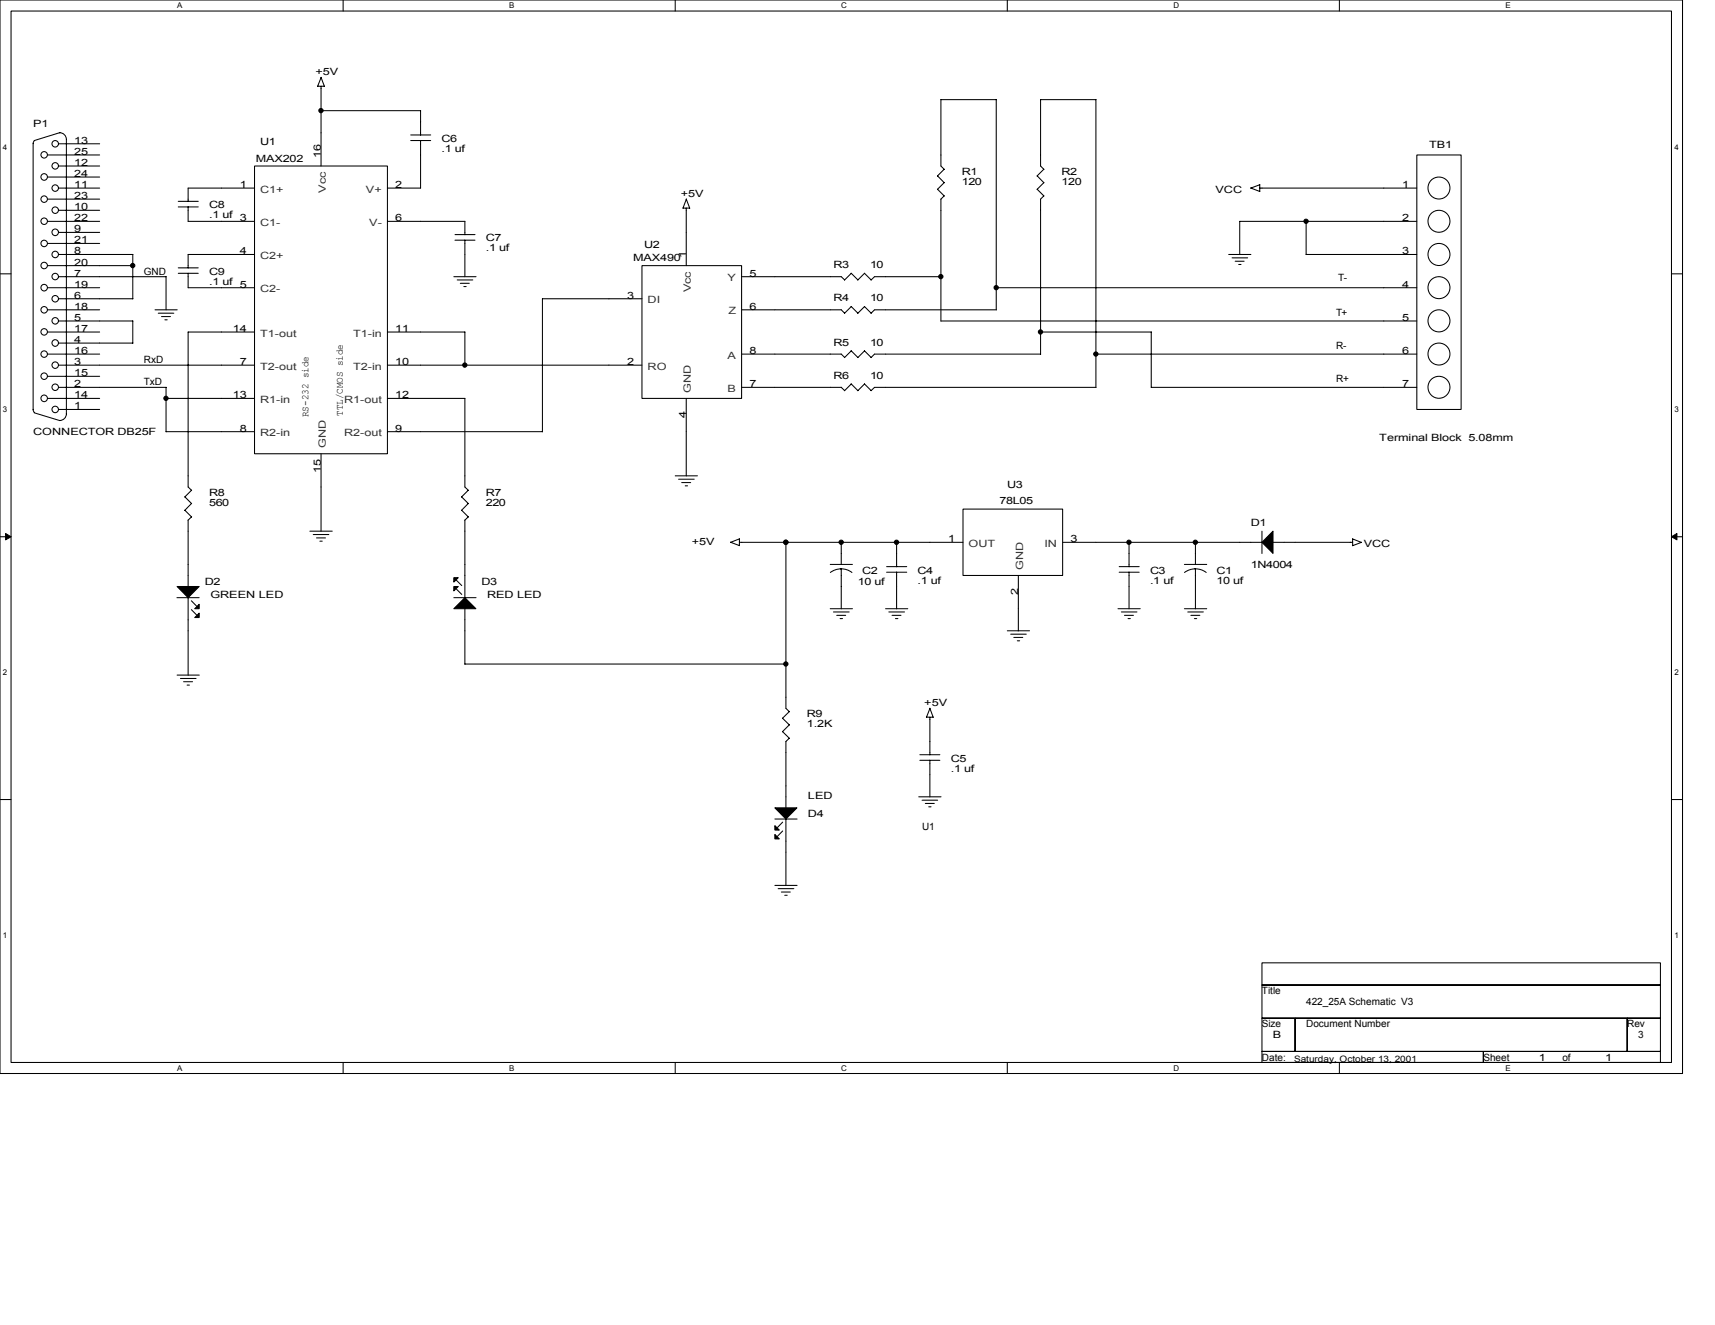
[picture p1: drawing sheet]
<svg xmlns="http://www.w3.org/2000/svg" width="279mm" height="216mm" viewBox="0 0 279 216" stroke-linecap="round" stroke-linejoin="round" font-family="sans-serif">
<path d="M0 0h274.1v174.9h-274.1zM1.8 1.8h270.5v171.3h-270.5z" fill="none" stroke="#000" stroke-width=".17"/>
<g fill="#fff">
<path d="M28.9 .2h.8v1.4h-.8z"/>
<path d="M28.9 173.3h.8v1.5h-.8z"/>
</g>
<path d="M55.9 0v1.8M55.9 173.1v1.8" fill="none" stroke="#000" stroke-width=".17"/>
<g fill="#fff">
<path d="M83 .2h.8v1.4h-.8z"/>
<path d="M83 173.3h.8v1.5h-.8z"/>
</g>
<path d="M110 0v1.8M110 173.1v1.8" fill="none" stroke="#000" stroke-width=".17"/>
<g fill="#fff">
<path d="M137.1 .2h.9v1.4h-.9z"/>
<path d="M137.1 173.3h.9v1.5h-.9z"/>
</g>
<path d="M164.1 0v1.8M164.1 173.1v1.8" fill="none" stroke="#000" stroke-width=".17"/>
<g fill="#fff">
<path d="M191.2 .2h.9v1.4h-.9z"/>
<path d="M191.2 173.3h.9v1.5h-.9z"/>
</g>
<path d="M218.2 0v1.8M218.2 173.1v1.8" fill="none" stroke="#000" stroke-width=".17"/>
<g fill="#fff">
<path d="M245.3 .2h.8v1.4h-.8z"/>
<path d="M245.3 173.3h.8v1.5h-.8z"/>
<path d="M.5 23.2h.7v1.4h-.7z"/>
<path d="M272.8 23.2h.7v1.4h-.7z"/>
<path d="M.5 66h.7v1.5h-.7z"/>
<path d="M272.8 66h.7v1.5h-.7z"/>
</g>
<path d="M0 44.6h1.8M272.3 44.6h1.8" fill="none" stroke="#000" stroke-width=".17"/>
<g fill="#fff">
<path d="M.5 108.9h.7v1.4h-.7z"/>
<path d="M272.8 108.9h.7v1.4h-.7z"/>
</g>
<path d="M0 87.5h1.8M272.3 87.5h1.8" fill="none" stroke="#000" stroke-width=".17"/>
<path d="M.9 86.9l.9 .6-.9 .5zM272.3 87.5l.9-.6v1.1z" fill="#000" stroke="#000" stroke-width=".16"/>
<g fill="#fff">
<path d="M.5 151.7h.7v1.4h-.7z"/>
<path d="M272.8 151.7h.7v1.4h-.7z"/>
</g>
<g fill="none" stroke="#000" stroke-width=".17">
<path d="M51.7 14.1h1.1M52.3 12.6l.6 1.5M52.3 14.1v13M52.3 18h16.2M52.3 12.6l-.5 1.5M68.5 18v4M162.3 16.2v34.3M162.3 16.2h-9v10.9l.5 .5M5.6 22.9l-.2 .5v43.3l.2 .5M7.7 36.1h8.5M7.7 25.3h8.5M7.7 28.9h8.5"/>
<path d="M7.7 32.4h8.5M7.7 39.7h8.5M9.5 30.6h6.7M9.5 23.4h6.7M9.5 27.1h6.7M9.5 34.3h6.7M9.5 37.9h6.7M9.7 21.6a1.08 1.08 0 0 1 1.1 1.1M9.8 21.6l-4.2 1.3M10.8 22.7v44.8M29 33.7h3.3M29 32.8h3.3"/>
<path d="M30.6 33.7v2.4h10.9M41.5 27.1h21.6v46.8h-21.6zM41.5 30.6h-10.9v2.2M63.1 36.1h12.7M66.9 22.9h3.3M66.9 22h3.3M68.5 22.9v7.7h-5.4M74.1 39.1h3.3M74.1 38.2h3.3M75.7 36.1v2.1M75.7 39.1v6M111.8 33.9v9.4"/>
<path d="M111.8 32.4l-.5 1.5h1.1l-.6-1.5M152.7 30.8l1.1 1.1-.5 .6M153.3 32.4v19.9M153.8 27.6l-1.1 1.1 1.1 1.1-1.1 1.1M169 28.7l1.1 1.1M169 30.8l1.1 1.1M170.1 27.6l-1.1 1.1M170.1 29.8l-1.1 1.1M170.1 31.9l-.6 .6v25.2M170.1 27.6l-.6-.5v-10.9h9l.1 46.9h-36.1l-.6 .6M203.8 30.6l1.4 .6M205.2 30.1v1.1"/>
<path d="M205.2 30.6h25.6M205.3 30.1l-1.5 .5M212.8 36.1v5.4M230.8 25.3h7.2v41.4h-7.2zM230.8 36.1h-28.8v5.4M7.7 50.5h8.5M7.7 57.7h8.5M7.7 46.9h8.5M7.7 43.3h14M7.7 54.1h8.5M9.5 45.1h17.6M9.5 41.5h12.2"/>
<path d="M9.5 48.7h12.2M9.5 59.5h32M9.5 52.3h12.2M9.5 55.9h12.2M21.6 41.5v7.2M21.6 52.3v3.6M25.3 50.5h3.6M25.8 51h2.5M26.3 51.6h1.5M26.9 52.1h.3M27.1 45.1v5.4M29 44.5h3.3"/>
<path d="M29 43.6h3.3M30.6 44.5v2.4h10.9M41.5 41.5h-10.9v2.2M41.5 54.1h-10.9v25.3l.6 .5M63.1 59.5h41.5M63.1 54.1h12.7M73.9 45.1h3.7M74.5 45.6h2.5M75 46.2h1.5M75.6 46.7h.3M75.7 54.1v5.4M104.6 48.7h-16.2v21.7l-25.3-.1"/>
<path d="M104.6 43.3h16.2v21.6h-16.2zM120.8 45.1h16.3M120.8 50.5h16.3l.5 .5M120.8 57.7h16.3M137 57.7l.6 .6M137 45.1l.6 .5M138.7 57.1l1.1 1.2M138.7 57.2l-1.1 1.1M139.8 51l-1.1-1.1-1.1 1.2M139.8 45.6l-1.1-1.1-1.1 1.1M140.8 57.1l1.1 1.2M140.8 57.2l-1.1 1.1"/>
<path d="M141.9 51l-1.1-1.1-1.1 1.2M141.9 45.6l-1.1-1.1-1.1 1.1M153.3 52.3h77.5M153.3 45.1h-10.8l-.6 .5M162.3 46.9h68.5M162.3 50.5h-19.8l-.6 .6M169.5 54.1h18.1M169.5 57.7h-27l-.6 .6M178.5 57.7h52.3M187.6 54.1v9h43.2M200.2 41.5h3.6M200.7 42h2.6"/>
<path d="M201.2 42.6h1.5M201.8 43.1h.4M212.8 41.5h18M5.6 67.3l4.2 1.2M7.7 61.3h8.5M7.7 64.9h8.5M9.5 63.1h17.6M9.5 66.7h6.7M10.8 67.4a1.08 1.08 0 0 1-1.1 1.1M27.1 64.9h14.4M27.1 63.1v7.2h14.4M31.2 79.9l-1.1 1.1"/>
<path d="M52.3 73.9v12.7M63.1 64.9h12.7M75.7 64.9v14.5l.6 .5M76.3 79.9l-1.1 1.1 1.1 1.1M110 77.5h3.6M110.6 78.1h2.5M111.1 78.6h1.4M111.6 79.2h.4M111.8 64.9v12.7M120.8 63.1h16.3M137 63.1l.6 .5M139.8 63.6l-1.1-1.1-1.1 1.2"/>
<path d="M141.9 63.6l-1.1-1.1-1.1 1.2M28.8 97.4h3.6M30.1 81l1.1 1.1M30.1 83.1l1.1 1.1M30.6 84.8v10.8M30.6 97.4v12.6M31.2 97.9l.9 .9M31.2 99.3l.9 1M31.2 82l-1.1 1.2M31.2 84.2l-.6 .6M50.5 86.6h3.6M51 87.1h2.6"/>
<path d="M51.6 87.7h1.4M52.1 88.2h.4M73.9 97.4h3.7M74.3 95.9l.9 1M74.3 94.5l.9 .9M75.2 83.1l1.1 1.1M75.7 99.2v9h52.4M76.3 84.2l-.6 .6v12.6M76.3 82l-1.1 1.2M119 88.3l1.5 .6v-1.1l-1.5 .6M120.5 88.4h36.4M128 88.4v27l.6 .6"/>
<path d="M135.3 99.2h3.6M135.3 92h3.6M135.3 93.3l1-.5 .7-.1 1.1 .2 .7 .4M135.8 99.7h2.5M137.1 88.4v3.6M137.1 92.7v6.5M144.3 99.2h3.6M144.4 93.2h3.3M144.4 92.3h3.3M144.8 99.7h2.6M146.1 88.4v4M146.1 93.2v6"/>
<path d="M156.9 83h16.2v10.8h-16.2zM165.9 93.8v9M173.1 88.4h32.5M182.1 99.2h3.7M182.3 93.2h3.3M182.3 92.3h3.3M182.7 99.7h2.5M183.9 88.4v4M183.9 93.2v6M193 99.2h3.6M193 92h3.6M193 93.3l1-.5 .7-.1 1.2 .2 .6 .4"/>
<path d="M193.5 99.7h2.5M194.8 88.4v3.6M194.8 92.7v6.5M205.6 86.6v3.6M207.4 88.4h13M220.4 88.9v-1.1l1.4 .6-1.5 .5M28.9 110h3.6M29.4 110.6h2.5M29.9 111.1h1.5M30.5 111.6h.4M127.5 117l1.1 1.1M128.6 116l-1.1 1.1"/>
<path d="M128.6 118.1l-1.1 1.1 1.1 1.1M136.3 100.3h1.5M136.9 100.8h.4M145.3 100.3h1.5M145.9 100.8h.4M150.9 116.9h1.1M151.5 115.4l.5 1.5M151.5 116.9v6.1M151.5 115.4l-.6 1.5M164.1 102.8h3.6M164.7 103.3h2.5M165.2 103.9h1.4"/>
<path d="M165.7 104.4h.4M183.2 100.3h1.5M183.8 100.8h.3M194 100.3h1.5M194.6 100.8h.4M0 130.3h1.8M126.2 133.5h3.7M127.5 134l-.9 .9M127.5 135.4l-.9 .9M128 120.8v10.9M128 133.5v10.8M128.6 120.3l-.6 .5"/>
<path d="M149.7 129.8h3.6M149.9 123.9h3.2M149.9 123h3.2M150.2 130.4h2.6M150.7 130.9h1.5M151.3 131.5h.4M151.5 123.9v6M272.3 130.3h1.8M126.2 144.3h3.7M126.8 144.8h2.5M127.3 145.4h1.5M127.8 145.9h.4"/>
<path d="M205.6 156.9h64.9v3.6h-64.9zM205.6 160.5h64.9v5.4h-64.9zM205.6 165.9h5.4v5.4h-5.4zM205.6 171.3h36.1v1.8h-36.1zM211 165.9h54.1v5.4h-54.1zM241.7 171.3h28.8v1.8h-28.8zM265.1 165.9h5.4v5.4h-5.4z"/>
<circle cx="7.2" cy="28.8" r=".53"/>
<circle cx="7.2" cy="25.2" r=".53"/>
<circle cx="7.2" cy="36" r=".53"/>
<circle cx="7.2" cy="39.7" r=".53"/>
<circle cx="7.2" cy="32.4" r=".53"/>
<circle cx="9" cy="37.9" r=".53"/>
<circle cx="9" cy="30.6" r=".53"/>
<circle cx="9" cy="34.2" r=".53"/>
<circle cx="9" cy="27" r=".53"/>
<circle cx="9" cy="23.4" r=".53"/>
<circle cx="234.4" cy="30.6" r="1.79"/>
<circle cx="234.4" cy="36.1" r="1.79"/>
<circle cx="7.2" cy="46.9" r=".53"/>
<circle cx="7.2" cy="50.5" r=".53"/>
<circle cx="7.2" cy="54.1" r=".53"/>
<circle cx="7.2" cy="57.7" r=".53"/>
<circle cx="7.2" cy="43.3" r=".53"/>
<circle cx="9" cy="55.9" r=".53"/>
<circle cx="9" cy="45.1" r=".53"/>
<circle cx="9" cy="41.5" r=".53"/>
<circle cx="9" cy="59.5" r=".53"/>
<circle cx="9" cy="52.3" r=".53"/>
<circle cx="9" cy="48.7" r=".53"/>
<circle cx="234.4" cy="52.3" r="1.8"/>
<circle cx="234.4" cy="41.5" r="1.8"/>
<circle cx="234.4" cy="57.7" r="1.79"/>
<circle cx="234.4" cy="46.9" r="1.79"/>
<circle cx="7.2" cy="64.9" r=".53"/>
<circle cx="7.2" cy="61.3" r=".53"/>
<circle cx="9" cy="63.1" r=".53"/>
<circle cx="9" cy="66.7" r=".53"/>
<circle cx="234.4" cy="63.1" r="1.79"/>
</g>
<g fill="#000" stroke="#000" stroke-width=".17">
<path d="M28.9 95.6h3.5l-1.8 1.8z" fill-rule="evenodd"/>
<path d="M32.4 98.5v.7h-.7z" fill-rule="evenodd"/>
<path d="M75.7 97.4l1.8 1.8h-3.6z" fill-rule="evenodd"/>
<path d="M73.9 95.6h.8l-.8 .7z" fill-rule="evenodd"/>
<path d="M73.9 94.1h.8l-.8 .7z" fill-rule="evenodd"/>
<path d="M207.4 86.6v3.6l-1.8-1.8z" fill-rule="evenodd"/>
<path d="M31.7 100.6l.7-.7v.7z" fill-rule="evenodd"/>
<path d="M126.2 131.6h3.6l-1.8 1.9z" fill-rule="evenodd"/>
<path d="M126.2 134.5l.8 .8h-.8z" fill-rule="evenodd"/>
<path d="M126.2 136l.8 .7h-.8z" fill-rule="evenodd"/>
<circle cx="52.3" cy="18" r=".35"/>
<circle cx="212.8" cy="36.1" r=".35"/>
<circle cx="21.6" cy="43.3" r=".35"/>
<circle cx="75.7" cy="59.5" r=".35"/>
<circle cx="153.3" cy="45.1" r=".35"/>
<circle cx="162.3" cy="46.9" r=".35"/>
<circle cx="169.5" cy="54.1" r=".35"/>
<circle cx="178.5" cy="57.7" r=".35"/>
<circle cx="27" cy="64.9" r=".35"/>
<circle cx="128" cy="88.4" r=".35"/>
<circle cx="137" cy="88.4" r=".35"/>
<circle cx="146.1" cy="88.4" r=".35"/>
<circle cx="183.9" cy="88.4" r=".35"/>
<circle cx="194.7" cy="88.4" r=".35"/>
<circle cx="128" cy="108.2" r=".35"/>
</g>
<g font-size="1.6">
<text x="51.4" y="12.3">+5V</text>
<text x="5.4" y="20.8">P1</text>
<text x="12.1" y="23.4">13</text>
<text x="42.4" y="23.7">U1</text>
<text x="71.9" y="23.1">C6</text>
<text x="12.1" y="25.2">25</text>
<text x="12.1" y="27">12</text>
<text x="12.1" y="28.8">24</text>
<text x="41.7" y="26.4">MAX202</text>
<text x="52.3" y="25.8" transform="rotate(-90 52.3 25.8)">16</text>
<text x="71.9" y="24.7">.1 uf</text>
<text x="156.7" y="28.5">R1</text>
<text x="172.9" y="28.5">R2</text>
<text x="232.8" y="24.2">TB1</text>
<text x="12.1" y="30.6">11</text>
<text x="12.1" y="32.4">23</text>
<text x="12.1" y="34.2">10</text>
<text x="34.1" y="33.9">C8</text>
<text x="34.1" y="35.6">.1 uf</text>
<text x="39.1" y="30.6">1</text>
<text x="64.4" y="30.6">2</text>
<text x="110.9" y="32.1">+5V</text>
<text x="156.7" y="30.1">120</text>
<text x="172.9" y="30.1">120</text>
<text x="198" y="31.4">VCC</text>
<text x="228.4" y="30.6">1</text>
<text x="12.1" y="36">22</text>
<text x="12.1" y="37.8">9</text>
<text x="12.1" y="39.6">21</text>
<text x="12.1" y="41.4">8</text>
<text x="39.1" y="36">3</text>
<text x="39.1" y="41.4">4</text>
<text x="64.4" y="36">6</text>
<text x="79.2" y="39.3">C7</text>
<text x="79.2" y="41">.1 uf</text>
<text x="104.9" y="40.4">U2</text>
<text x="228.4" y="36">2</text>
<text x="228.4" y="41.4">3</text>
<text x="12.1" y="43.3">20</text>
<text x="12.1" y="45.1">7</text>
<text x="12.1" y="46.9">19</text>
<text x="23.4" y="44.8">GND</text>
<text x="34.1" y="44.8">C9</text>
<text x="34.1" y="46.4">.1 uf</text>
<text x="39.1" y="46.9">5</text>
<text x="103.1" y="42.6">MAX490</text>
<text x="111.8" y="42" transform="rotate(-90 111.8 42)">1</text>
<text x="122.1" y="45.1">5</text>
<text x="135.8" y="43.7">R3</text>
<text x="141.8" y="43.7">10</text>
<text x="218" y="45.8">T-</text>
<text x="228.4" y="46.9">4</text>
<text x="12.1" y="48.7">6</text>
<text x="12.1" y="50.5">18</text>
<text x="12.1" y="52.3">5</text>
<text x="102.2" y="48.7">3</text>
<text x="122.1" y="50.5">6</text>
<text x="135.8" y="49.1">R4</text>
<text x="141.8" y="49.1">10</text>
<text x="217.7" y="51.4">T+</text>
<text x="228.4" y="52.3">5</text>
<text x="12.1" y="54.1">17</text>
<text x="12.1" y="55.9">4</text>
<text x="12.1" y="57.7">16</text>
<text x="12.1" y="59.5">3</text>
<text x="23.4" y="59.2">RxD</text>
<text x="37.9" y="54.1">14</text>
<text x="39.1" y="59.5">7</text>
<text x="64.4" y="54.1">11</text>
<text x="64.4" y="59.5">10</text>
<text x="102.2" y="59.5">2</text>
<text x="122.1" y="57.7">8</text>
<text x="135.8" y="56.3">R5</text>
<text x="141.8" y="56.3">10</text>
<text x="217.7" y="56.8">R-</text>
<text x="228.4" y="57.7">6</text>
<text x="12.1" y="61.3">15</text>
<text x="12.1" y="63.1">2</text>
<text x="12.1" y="64.9">14</text>
<text x="23.4" y="62.8">TxD</text>
<text x="37.9" y="64.9">13</text>
<text x="64.4" y="64.9">12</text>
<text x="122.1" y="63.1">7</text>
<text x="135.8" y="61.7">R6</text>
<text x="141.8" y="61.7">10</text>
<text x="217.7" y="62.3">R+</text>
<text x="228.4" y="63.1">7</text>
<text x="5.4" y="70.9">CONNECTOR DB25F</text>
<text x="12.1" y="66.7">1</text>
<text x="39.1" y="70.3">8</text>
<text x="50.3" y="68" transform="rotate(-90 50.3 68)">RS-232 side</text>
<text x="55.9" y="67.8" transform="rotate(-90 55.9 67.8)">TTL/CMOS side</text>
<text x="64.4" y="70.3">9</text>
<text x="111.8" y="68.1" transform="rotate(-90 111.8 68.1)">4</text>
<text x="224.7" y="71.8">Terminal Block 5.08mm</text>
<text x="52.3" y="77.1" transform="rotate(-90 52.3 77.1)">15</text>
<text x="34.1" y="80.8">R8</text>
<text x="34.1" y="82.4">560</text>
<text x="79.2" y="80.8">R7</text>
<text x="79.2" y="82.4">220</text>
<text x="162.8" y="82.1">78L05</text>
<text x="164.1" y="79.6">U3</text>
<text x="112.7" y="88.8">+5V</text>
<text x="154.5" y="88.3">1</text>
<text x="174.4" y="88.3">3</text>
<text x="203.8" y="85.7">D1</text>
<text x="222.2" y="89.1">VCC</text>
<text x="33.4" y="95.2">D2</text>
<text x="78.4" y="95.2">D3</text>
<text x="139.8" y="95.2">10 uf</text>
<text x="140.5" y="93.5">C2</text>
<text x="149.5" y="93.5">C4</text>
<text x="149.5" y="95.1">.1 uf</text>
<text x="187.4" y="93.5">C3</text>
<text x="187.4" y="95.1">.1 uf</text>
<text x="198.2" y="93.5">C1</text>
<text x="198.2" y="95.1">10 uf</text>
<text x="203.8" y="92.5">1N4004</text>
<text x="34.3" y="97.4">GREEN LED</text>
<text x="79.4" y="97.4">RED LED</text>
<text x="165.9" y="96.9" transform="rotate(-90 165.9 96.9)">2</text>
<text x="131.5" y="116.9">R9</text>
<text x="131.5" y="118.5">1.2K</text>
<text x="150.6" y="115.1">+5V</text>
<text x="154.9" y="124.1">C5</text>
<text x="154.9" y="125.7">.1 uf</text>
<text x="131.6" y="130.2">LED</text>
<text x="131.6" y="133.1">D4</text>
<text x="150.2" y="135.3">U1</text>
<text x="205.6" y="162">Title</text>
<text x="205.6" y="167.4">Size</text>
<text x="212.8" y="163.8">422_25A Schematic V3</text>
<text x="212.8" y="167.4">Document Number</text>
<text x="265.1" y="167.4">Rev</text>
<text x="205.6" y="172.8">Date:</text>
<text x="207.4" y="169.2">B</text>
<text x="241.7" y="172.8">Sheet</text>
<text x="250.7" y="172.8">1</text>
<text x="254.5" y="172.8">of</text>
<text x="261.5" y="172.8">1</text>
<text x="266.9" y="169.2">3</text>
</g>
<g font-size="1.6" fill="#333">
<text x="42.4" y="31.4">C1+</text>
<text x="53.1" y="31.4" transform="rotate(-90 53.1 31.4)">Vcc</text>
<text x="59.6" y="31.4">V+</text>
<text x="42.4" y="36.8">C1-</text>
<text x="60.2" y="36.8">V-</text>
<text x="42.4" y="42.2">C2+</text>
<text x="42.4" y="47.6">C2-</text>
<text x="112.6" y="47.6" transform="rotate(-90 112.6 47.6)">Vcc</text>
<text x="118.5" y="45.8">Y</text>
<text x="105.5" y="49.4">DI</text>
<text x="118.7" y="51.2">Z</text>
<text x="42.4" y="54.8">T1-out</text>
<text x="57.5" y="54.8">T1-in</text>
<text x="118.5" y="58.4">A</text>
<text x="42.4" y="60.2">T2-out</text>
<text x="42.4" y="65.7">R1-in</text>
<text x="56" y="65.7">R1-out</text>
<text x="57.5" y="60.2">T2-in</text>
<text x="105.5" y="60.2">RO</text>
<text x="112.6" y="64" transform="rotate(-90 112.6 64)">GND</text>
<text x="118.5" y="63.9">B</text>
<text x="42.4" y="71.1">R2-in</text>
<text x="56" y="71.1">R2-out</text>
<text x="53.1" y="73" transform="rotate(-90 53.1 73)">GND</text>
<text x="157.8" y="89.1">OUT</text>
<text x="170.2" y="89.1">IN</text>
<text x="166.7" y="92.9" transform="rotate(-90 166.7 92.9)">GND</text>
</g>
<text font-size="1.4" x="210.8" y="173">Saturday, October 13, 2001</text>
<g font-size="1.3">
<text x="28.9" y="1.4">A</text>
<text x="83" y="1.4">B</text>
<text x="137.1" y="1.4">C</text>
<text x="191.2" y="1.4">D</text>
<text x="245.3" y="1.4">E</text>
<text x=".5" y="24.4">4</text>
<text x="272.8" y="24.4">4</text>
<text x=".5" y="67.2">3</text>
<text x="272.8" y="67.2">3</text>
<text x=".5" y="110">2</text>
<text x="272.8" y="110">2</text>
<text x=".5" y="152.8">1</text>
<text x="272.8" y="152.8">1</text>
<text x="28.9" y="174.5">A</text>
<text x="83" y="174.5">B</text>
<text x="137.1" y="174.5">C</text>
<text x="191.2" y="174.5">D</text>
<text x="245.3" y="174.5">E</text>
</g>
</svg>
